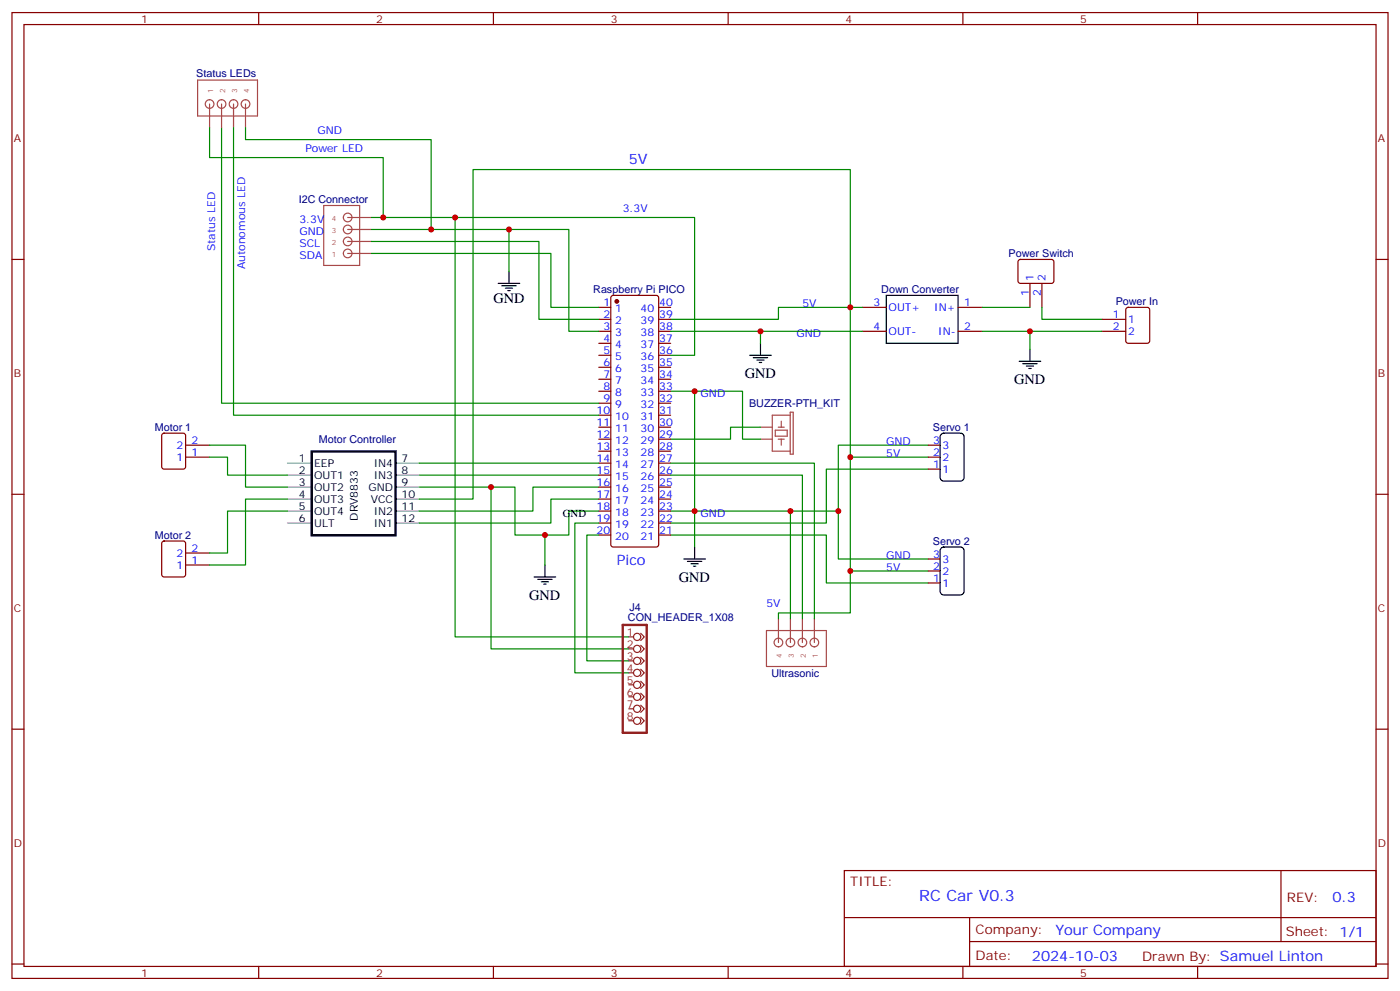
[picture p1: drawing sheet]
<svg xmlns="http://www.w3.org/2000/svg" width="412mm" height="292mm" viewBox="0 0 412 292" stroke-linecap="round" stroke-linejoin="round" font-family="sans-serif">
<g fill="none" stroke="#870000" stroke-width=".35">
<path d="M3.5 3.7h405.4v284.3h-405.4zM7.1 7.2h398.2v277.3h-398.2zM76.2 3.7v3.5M145.3 3.7v3.5M214.5 3.7v3.5M283.6 3.7v3.5M352.8 3.7v3.5M3.5 76.4h3.6M300.1 76.6l.5-.2h9.4l.4 .7v5.9l-.7 .4h-9.4l-.4-.7v-5.6zM405.3 76.4h3.6M176.4 90.5h3.5M176.4 97.5h3.5"/>
<path d="M176.4 94h3.5M180.2 87.2l.4-.2h12.7l.5 .2 .2 .5v72.6l-.2 .5-.5 .2h-12.7l-.5-.2-.2-.5v-72.6zM194 90.5h3.6M194 97.5h3.6M194 94h3.6M254 90.5h7.1M254 97.5h7.1M282.2 90.5h7.1M282.2 97.5h7.1M303.4 83.4v7.1M306.9 83.4v7.1M324.6 97.5h7"/>
<path d="M324.6 94h7M331.8 90.7l.5-.2h5.7l.6 .4 .1 9.5-.5 .6-5.9 .1-.6-.5-.1-9.4zM176.4 101.1h3.5M176.4 104.6h3.5M176.4 108.1h3.5M176.4 111.7h3.5M176.4 115.2h3.5M176.4 118.7h3.5M194 101.1h3.6M194 104.6h3.6M194 108.1h3.6M194 111.7h3.6"/>
<path d="M194 115.2h3.6M194 118.7h3.6M47.9 127.7l.4-.2h5.7l.6 .5 .1 9.4-.5 .7h-5.9l-.6-.4-.1-9.5zM54.7 134.6h7M54.7 131.1h7M176.4 122.2h3.5M176.4 125.8h3.5M176.4 129.3h3.5M176.4 132.8h3.5M176.4 136.3h3.5M176.4 139.9h3.5M194 122.2h3.6"/>
<path d="M194 125.8h3.6M194 129.3h3.6M194 132.8h3.6M194 136.3h3.6M194 139.9h3.6M273.4 134.6h3.5M273.4 131.1h3.5M273.4 138.1h3.5M3.5 145.5h3.6M47.9 159.5l.4-.2h5.7l.6 .4 .1 9.5-.5 .6-5.9 .1-.6-.5-.1-9.4zM176.4 143.4h3.5M176.4 146.9h3.5"/>
<path d="M176.4 150.5h3.5M176.4 154h3.5M176.4 157.5h3.5M194 143.4h3.6M194 146.9h3.6M194 150.5h3.6M194 154h3.6M194 157.5h3.6M405.3 145.5h3.6M54.7 166.3h7M54.7 162.8h7M273.4 171.6h3.5"/>
<path d="M273.4 168.1h3.5M273.4 164.6h3.5M3.5 214.7h3.6M405.3 214.7h3.6M248.7 256.3h156.6v28.2h-156.6zM377.3 256.3v20.9M248.7 270.1h156.5M285.6 277.2h119.6M285.6 270.1v14.2M3.5 283.8h3.6M76.2 284.5v3.5M145.3 284.5v3.5"/>
<path d="M214.5 284.5v3.5M283.6 284.5v3.5M352.8 284.5v3.5M405.3 283.8h3.6"/>
</g>
<g fill="none" stroke="#a64a4a" stroke-width=".35">
<path d="M58.2 23.6h17.6v10.6h-17.6zM61.7 30.6v7M65.3 30.6v7M68.8 30.6v7M72.3 30.6v7M95.4 60.5h10.5v17.6h-10.5zM102.4 74.6h7M102.4 71.1h7M102.4 67.6h7M102.4 64h7M224 125.8h3.5M224 129.3h3.5"/>
<path d="M228.4 126.6h3.5v1.8h-3.5zM229.2 125.8h1.8M229.2 129.3h1.8M230.1 124v1.8M230.1 129.3v1.8M232.8 122.2h-5.3v10.6h5.3M232.8 121.4h.9v12.3h-.9zM225.8 185.6h17.6v10.6h-17.6zM229.3 182.2v7M232.8 182.2v7M236.4 190.4a1.27 1.27 0 0 1-1.2-1.8 1.27 1.27 0 0 1 2.1-.3 1.27 1.27 0 0 1-.5 2.1h-.4M236.4 182.2v7"/>
<path d="M239.9 182.2v7"/>
<circle cx="61.7" cy="30.6" r="1.27"/>
<circle cx="65.3" cy="30.6" r="1.27"/>
<circle cx="68.8" cy="30.6" r="1.27"/>
<circle cx="72.3" cy="30.6" r="1.27"/>
<circle cx="102.4" cy="64" r="1.27"/>
<circle cx="102.4" cy="74.6" r="1.27"/>
<circle cx="102.4" cy="67.6" r="1.27"/>
<circle cx="102.4" cy="71.1" r="1.27"/>
<circle cx="229.3" cy="189.2" r="1.27"/>
<circle cx="232.8" cy="189.2" r="1.27"/>
<circle cx="239.9" cy="189.2" r="1.27"/>
</g>
<g fill="none" stroke="#000" stroke-width=".35">
<path d="M149.9 79.9v3.5M146.8 83.4h6.3M147.8 84.1h4.2M148.9 84.8h2.1M149.6 85.5h.7M261.1 87h21.1v14.1h-21.1zM220.8 104.6h6.4M221.9 105.3h4.2M223 106h2.1M223.7 106.7h.7M224 101.1v3.5M300.2 106.4h6.4"/>
<path d="M301.3 107.1h4.2M302.3 107.8h2.1M303 108.5h.7M303.4 102.8v3.6M277.2 128l.8-.5h4.9l.7 .2 .3 .6 .1 12.3-.2 .6-.6 .4h-5.2l-.6-.2-.4-.5-.1-12.3zM157.3 169.9h6.4M158.4 170.6h4.2M159.5 171.3h2.1M160.2 172h.7M160.5 166.3v3.6M201.4 164.6h6.4M202.5 165.3h4.2"/>
<path d="M203.6 166h2.1M204.3 166.7h.7M204.6 161v3.6M277.2 161.5l.8-.5h4.9l.7 .2 .3 .6 .1 12.3-.2 .6-.6 .4-5.2 .1-.6-.3-.4-.5-.1-12.3z"/>
</g>
<g fill="none" stroke="#008700" stroke-width=".35">
<path d="M61.7 37.6v8.8h51.2v17.6M65.3 37.6v81.1h111.1M68.8 37.6v84.6h107.6M72.3 37.6v3.5h54.7v26.5M109.4 67.6h58.2v29.9h8.8M109.4 64h95.2v40.6h-7M109.4 74.6h52.9v15.9h14.1M109.4 71.1h49.3v22.9h17.7M134.1 64v123.5h51.1M149.9 67.6v12.3M197.6 97.5h56.4M224 97.5v3.6"/>
<path d="M250.5 90.5h-21.2v3.5h-31.7M250.5 90.5v44.1h22.9M250.5 90.5v-40.6h-111.2v97h-15.8M250.5 90.5h3.5M289.3 97.5h35.3M289.3 90.5h14.1M303.4 97.5v5.3M306.9 90.5v3.5h17.7M197.6 115.2h21.1v14.1h5.3M204.6 115.2v45.8M61.7 134.6h5.3v5.3h17.7M61.7 131.1h10.6v12.3h12.4"/>
<path d="M123.5 139.9h52.9M123.5 136.3h52.9M197.6 139.9h38.8v42.3M197.6 136.3h42.3v45.9M224 125.8h-8.8v3.5h-17.6M250.5 134.6v45.8h-21.2v1.8M273.4 138.1h-30v15.9h-45.8M273.4 131.1h-26.5v33.5h26.5M84.7 146.9h-12.4v19.4h-10.6M84.7 150.5h-17.7v12.3h-5.3M123.5 143.4h28.2v14.1h15.9v-7h8.8M144.6 143.4v47.6h40.6"/>
<path d="M160.5 157.5v8.8M176.4 146.9h-14.1v7.1h-38.8M176.4 143.4h-19.4v7.1h-33.5M176.4 154h-7.1v44.1h15.9M176.4 157.5h-3.5v37.1h12.3M197.6 157.5h45.8v14.1h30M197.6 150.5h49.3M232.8 150.5v31.7M250.5 168.1h22.9"/>
</g>
<path d="M84.7 139.9h7M84.7 136.3h7M116.4 139.9h7.1M116.4 136.3h7.1M84.7 154h7M84.7 150.5h7M84.7 146.9h7M84.7 143.4h7M116.4 154h7.1M116.4 150.5h7.1M116.4 146.9h7.1M116.4 143.4h7.1" fill="none" stroke="#999" stroke-width=".35"/>
<path d="M91.8 132.9h24.7v24.7h-24.7z" fill="none" stroke="#000" stroke-width=".71"/>
<circle cx="181.7" cy="88.7" r=".53" fill="#870000" stroke="#870000" stroke-width=".35"/>
<path d="M183.4 184h7.1v31.7h-7.1z" fill="none" stroke="#8c2424" stroke-width=".71"/>
<g fill="none" stroke="#8c2424" stroke-width=".35">
<path d="M185.2 187.5h1.4M185.2 191h1.4M185.2 194.6h1.4M185.2 198.1h1.4M188.7 186.4l1.1 1.1-1.1 1.1M188.7 190l1.1 1-1.1 1.1M188.7 193.5l1.1 1.1-1.1 1M188.7 197l1.1 1.1-1.1 1M185.2 201.6h1.4M185.2 205.1h1.4M185.2 208.7h1.4M185.2 212.2h1.4"/>
<path d="M188.7 200.6l1.1 1-1.1 1.1M188.7 204.1l1.1 1-1.1 1.1M188.7 207.6l1.1 1.1-1.1 1M188.7 211.1l1.1 1.1-1.1 1.1"/>
<circle cx="187.7" cy="187.5" r="1.06"/>
<circle cx="187.7" cy="194.6" r="1.06"/>
<circle cx="187.7" cy="191" r="1.06"/>
<circle cx="187.7" cy="198.1" r="1.06"/>
<circle cx="187.7" cy="212.2" r="1.06"/>
<circle cx="187.7" cy="205.1" r="1.06"/>
<circle cx="187.7" cy="208.7" r="1.06"/>
<circle cx="187.7" cy="201.6" r="1.06"/>
</g>
<g fill="#c00">
<circle cx="250.5" cy="90.5" r=".88"/>
<circle cx="160.5" cy="157.5" r=".88"/>
<circle cx="303.4" cy="97.5" r=".88"/>
<circle cx="224" cy="97.5" r=".88"/>
<circle cx="204.6" cy="150.5" r=".88"/>
<circle cx="204.6" cy="115.2" r=".88"/>
<circle cx="246.9" cy="150.5" r=".88"/>
<circle cx="149.9" cy="67.6" r=".88"/>
<circle cx="250.5" cy="134.6" r=".88"/>
<circle cx="250.5" cy="168.1" r=".88"/>
<circle cx="232.8" cy="150.5" r=".88"/>
<circle cx="112.9" cy="64" r=".88"/>
<circle cx="127" cy="67.6" r=".88"/>
<circle cx="134.1" cy="64" r=".88"/>
<circle cx="144.6" cy="143.4" r=".88"/>
</g>
<text font-size="4.6" fill="#00f" x="270.8" y="265.3">RC Car V0.3</text>
<g font-size="4.2" fill="#00f">
<text x="185.2" y="48.2">5V</text>
<text x="181.7" y="166.3">Pico</text>
<text x="392.5" y="265.6">0.3</text>
<text x="310.9" y="275.1">Your Company</text>
<text x="304" y="282.9">2024-10-03</text>
</g>
<g font-size="4.2">
<text x="145.3" y="89.1">GND</text>
<text x="219.4" y="111.3">GND</text>
<text x="298.7" y="113.1">GND</text>
<text x="200" y="171.3">GND</text>
<text x="155.9" y="176.6">GND</text>
</g>
<g font-size="3.9" fill="#800">
<text x="250.5" y="260.9">TITLE:</text>
<text x="379.1" y="265.6">REV:</text>
<text x="287.4" y="275.1">Company:</text>
<text x="378.7" y="275.7">Sheet: 1/1</text>
<text x="287.4" y="282.8">Date:</text>
<text x="336.4" y="282.8">Drawn By: Samuel Linton</text>
</g>
<g font-size="3.2" fill="#800">
<text x="41.6" y="6.7">1</text>
<text x="110.8" y="6.7">2</text>
<text x="179.9" y="6.7">3</text>
<text x="249.1" y="6.7">4</text>
<text x="318.2" y="6.7">5</text>
<text x="4.1" y="41.8">A</text>
<text x="405.9" y="41.8">A</text>
<text x="4.1" y="110.9">B</text>
<text x="405.9" y="110.9">B</text>
<text x="4.1" y="180.1">C</text>
<text x="405.9" y="180.1">C</text>
<text x="4.1" y="249.2">D</text>
<text x="405.9" y="249.2">D</text>
<text x="41.6" y="287.5">1</text>
<text x="110.8" y="287.5">2</text>
<text x="179.9" y="287.5">3</text>
<text x="249.1" y="287.5">4</text>
<text x="318.2" y="287.5">5</text>
</g>
<g font-size="3.2" fill="#000080">
<text x="57.8" y="22.8">Status LEDs</text>
<text x="88" y="59.8">I2C Connector</text>
<text x="297.1" y="75.8">Power Switch</text>
<text x="174.7" y="86.3">Raspberry Pi PICO</text>
<text x="259.6" y="86.3">Down Converter</text>
<text x="328.6" y="89.8">Power In</text>
<text x="220.6" y="119.8">BUZZER-PTH_KIT</text>
<text x="45.6" y="126.8">Motor 1</text>
<text x="94" y="130.4">Motor Controller</text>
<text x="274.8" y="126.9">Servo 1</text>
<text x="45.6" y="158.6">Motor 2</text>
<text x="274.8" y="160.4">Servo 2</text>
<text x="185.4" y="179.9">J4</text>
<text x="185" y="182.8">CON_HEADER_1X08</text>
<text x="227.2" y="199.2">Ultrasonic</text>
</g>
<g font-size="3.2" fill="#00f">
<text x="93.5" y="39.3">GND</text>
<text x="90" y="44.6">Power LED</text>
<text x="88.2" y="65.8">3.3V</text>
<text x="183.4" y="62.3">3.3V</text>
<text x="88.2" y="69.3">GND</text>
<text x="63.4" y="74" transform="rotate(-90 63.4 74)">Status LED</text>
<text x="88.2" y="72.8">SCL</text>
<text x="88.2" y="76.4">SDA</text>
<text x="72.2" y="79.3" transform="rotate(-90 72.2 79.3)">Autonomous LED</text>
<text x="304.4" y="82.7" transform="rotate(-90 304.4 82.7)">1</text>
<text x="308" y="82.7" transform="rotate(-90 308 82.7)">2</text>
<text x="303" y="87.2" transform="rotate(-90 303 87.2)">1</text>
<text x="306.6" y="87.2" transform="rotate(-90 306.6 87.2)">2</text>
<text x="177.7" y="90.1">1</text>
<text x="177.7" y="93.7">2</text>
<text x="181.2" y="91.9">1</text>
<text x="181.2" y="95.4">2</text>
<text x="188.7" y="95.4">39</text>
<text x="188.7" y="91.9">40</text>
<text x="194.2" y="93.7">39</text>
<text x="194.2" y="90.1">40</text>
<text x="236.4" y="90.5">5V</text>
<text x="257.3" y="90.1">3</text>
<text x="261.8" y="91.5">OUT+</text>
<text x="275.2" y="91.5">IN+</text>
<text x="284" y="90.1">1</text>
<text x="327.8" y="93.7">1</text>
<text x="332.3" y="95.1">1</text>
<text x="177.7" y="97.2">3</text>
<text x="177.7" y="100.7">4</text>
<text x="181.2" y="99">3</text>
<text x="188.7" y="99">38</text>
<text x="194.2" y="100.7">37</text>
<text x="194.2" y="97.2">38</text>
<text x="234.6" y="99.3">GND</text>
<text x="257.3" y="97.2">4</text>
<text x="261.8" y="98.6">OUT-</text>
<text x="276.4" y="98.6">IN-</text>
<text x="284" y="97.2">2</text>
<text x="327.8" y="97.2">2</text>
<text x="332.3" y="98.6">2</text>
<text x="177.7" y="104.2">5</text>
<text x="177.7" y="107.8">6</text>
<text x="181.2" y="102.5">4</text>
<text x="181.2" y="106">5</text>
<text x="188.7" y="106">36</text>
<text x="188.7" y="102.5">37</text>
<text x="194.2" y="107.8">35</text>
<text x="194.2" y="104.2">36</text>
<text x="177.7" y="111.3">7</text>
<text x="181.2" y="109.5">6</text>
<text x="181.2" y="113.1">7</text>
<text x="188.7" y="113.1">34</text>
<text x="188.7" y="109.5">35</text>
<text x="194.2" y="111.3">34</text>
<text x="177.7" y="114.8">8</text>
<text x="177.7" y="118.4">9</text>
<text x="181.2" y="116.6">8</text>
<text x="188.7" y="116.6">33</text>
<text x="194.2" y="118.4">32</text>
<text x="194.2" y="114.8">33</text>
<text x="206.4" y="116.9">GND</text>
<text x="175.7" y="121.9">10</text>
<text x="175.7" y="125.4">11</text>
<text x="181.2" y="120.1">9</text>
<text x="181.2" y="123.6">10</text>
<text x="188.7" y="123.6">31</text>
<text x="188.7" y="120.1">32</text>
<text x="194.2" y="125.4">30</text>
<text x="194.2" y="121.9">31</text>
<text x="56.4" y="130.7">2</text>
<text x="175.7" y="128.9">12</text>
<text x="181.2" y="127.2">11</text>
<text x="181.2" y="130.7">12</text>
<text x="188.7" y="130.7">29</text>
<text x="188.7" y="127.2">30</text>
<text x="194.2" y="128.9">29</text>
<text x="261.1" y="131.1">GND</text>
<text x="274.9" y="130.7">3</text>
<text x="52" y="135.6">1</text>
<text x="52" y="132.1">2</text>
<text x="56.4" y="134.2">1</text>
<text x="175.7" y="132.5">13</text>
<text x="175.7" y="136">14</text>
<text x="181.2" y="134.2">13</text>
<text x="181.2" y="137.8">14</text>
<text x="188.7" y="137.8">27</text>
<text x="188.7" y="134.2">28</text>
<text x="194.2" y="136">27</text>
<text x="194.2" y="132.5">28</text>
<text x="261.1" y="134.6">5V</text>
<text x="274.9" y="137.8">1</text>
<text x="274.9" y="134.2">2</text>
<text x="277.6" y="135.6">2</text>
<text x="277.6" y="132.1">3</text>
<text x="175.7" y="139.5">15</text>
<text x="175.7" y="143.1">16</text>
<text x="181.2" y="141.3">15</text>
<text x="188.7" y="141.3">26</text>
<text x="194.2" y="143.1">25</text>
<text x="194.2" y="139.5">26</text>
<text x="277.6" y="139.2">1</text>
<text x="175.7" y="146.6">17</text>
<text x="181.2" y="144.8">16</text>
<text x="181.2" y="148.3">17</text>
<text x="188.7" y="148.3">24</text>
<text x="188.7" y="144.8">25</text>
<text x="194.2" y="146.6">24</text>
<text x="175.7" y="150.1">18</text>
<text x="175.7" y="153.6">19</text>
<text x="181.2" y="151.9">18</text>
<text x="181.2" y="155.4">19</text>
<text x="188.7" y="155.4">22</text>
<text x="188.7" y="151.9">23</text>
<text x="194.2" y="153.6">22</text>
<text x="194.2" y="150.1">23</text>
<text x="206.4" y="152.2">GND</text>
<text x="175.7" y="157.2">20</text>
<text x="181.2" y="158.9">20</text>
<text x="188.7" y="158.9">21</text>
<text x="194.2" y="157.2">21</text>
<text x="52" y="167.4">1</text>
<text x="52" y="163.9">2</text>
<text x="56.4" y="166">1</text>
<text x="56.4" y="162.5">2</text>
<text x="261.1" y="164.6">GND</text>
<text x="274.9" y="167.7">2</text>
<text x="274.9" y="164.2">3</text>
<text x="277.6" y="165.6">3</text>
<text x="261.1" y="168.1">5V</text>
<text x="274.9" y="171.3">1</text>
<text x="277.6" y="172.7">1</text>
<text x="277.6" y="169.2">2</text>
<text x="225.8" y="178.7">5V</text>
</g>
<g font-size="3.2">
<text x="88" y="136.1">1</text>
<text x="92.5" y="137.5">EEP</text>
<text x="110.1" y="137.5">IN4</text>
<text x="118.3" y="136.1">7</text>
<text x="88" y="143.1">3</text>
<text x="88" y="139.6">2</text>
<text x="92.5" y="141">OUT1</text>
<text x="110.1" y="141">IN3</text>
<text x="118.3" y="143.1">9</text>
<text x="118.3" y="139.6">8</text>
<text x="88" y="146.7">4</text>
<text x="92.5" y="148.1">OUT3</text>
<text x="92.5" y="144.5">OUT2</text>
<text x="108.5" y="144.5">GND</text>
<text x="109.2" y="148.1">VCC</text>
<text x="118.3" y="146.7">10</text>
<text x="88" y="153.7">6</text>
<text x="88" y="150.2">5</text>
<text x="92.5" y="155.1">ULT</text>
<text x="92.5" y="151.6">OUT4</text>
<text x="105.4" y="153.3" transform="rotate(-90 105.4 153.3)">DRV8833</text>
<text x="110.1" y="155.1">IN1</text>
<text x="110.1" y="151.6">IN2</text>
<text x="118.3" y="153.7">12</text>
<text x="118.3" y="150.2">11</text>
<text x="165.8" y="152.2">GND</text>
</g>
<g font-size="3.2" fill="#8d2323">
<text x="184.6" y="187.1">1</text>
<text x="184.6" y="190.7">2</text>
<text x="184.6" y="194.2">3</text>
<text x="184.6" y="197.7">4</text>
<text x="184.6" y="201.3">5</text>
<text x="184.6" y="204.8">6</text>
<text x="184.6" y="208.3">7</text>
<text x="184.6" y="211.8">8</text>
</g>
<g font-size="2.1" fill="#a54b4b">
<text x="62.8" y="27.3" transform="rotate(-90 62.8 27.3)">1</text>
<text x="66.3" y="27.3" transform="rotate(-90 66.3 27.3)">2</text>
<text x="69.8" y="27.3" transform="rotate(-90 69.8 27.3)">3</text>
<text x="73.4" y="27.3" transform="rotate(-90 73.4 27.3)">4</text>
<text x="97.7" y="65.1">4</text>
<text x="97.7" y="68.6">3</text>
<text x="97.7" y="75.7">1</text>
<text x="97.7" y="72.1">2</text>
<text x="230.3" y="193.9" transform="rotate(-90 230.3 193.9)">4</text>
<text x="233.9" y="193.9" transform="rotate(-90 233.9 193.9)">3</text>
<text x="237.4" y="193.9" transform="rotate(-90 237.4 193.9)">2</text>
<text x="240.9" y="193.9" transform="rotate(-90 240.9 193.9)">1</text>
</g>
</svg>
